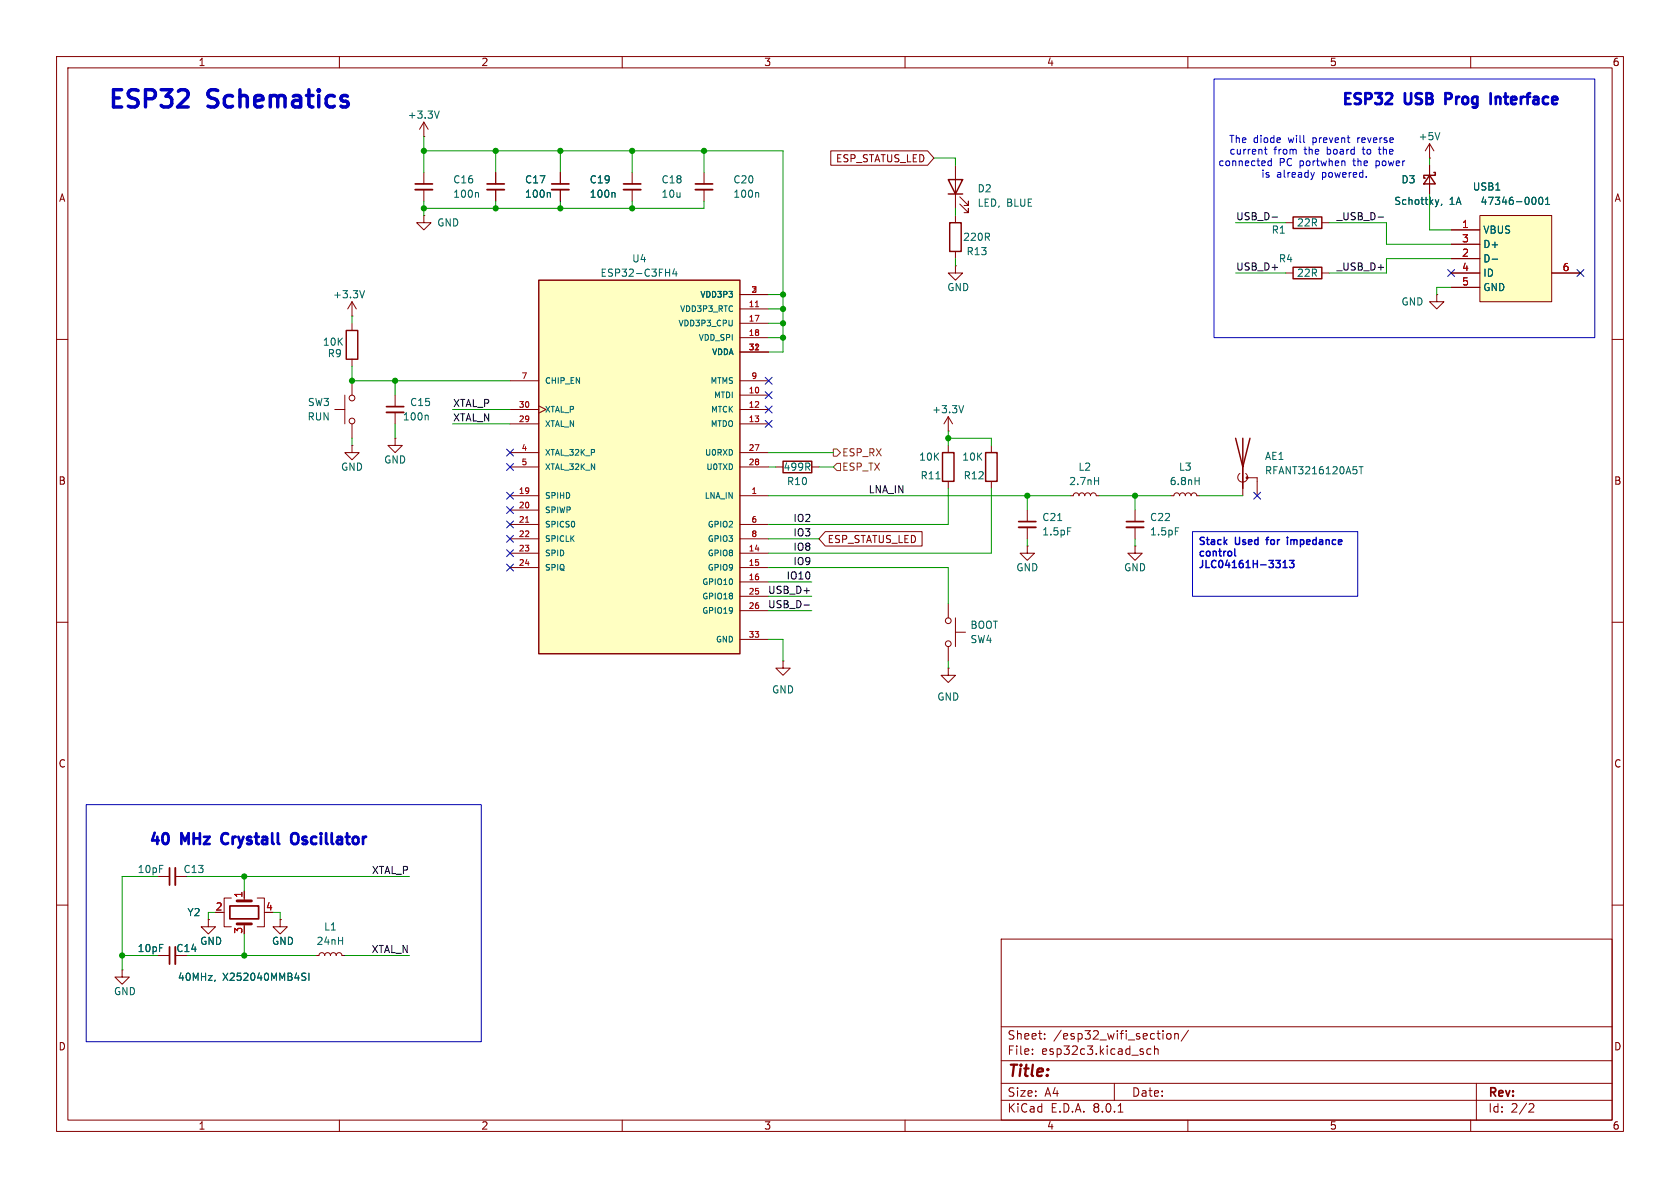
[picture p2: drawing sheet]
<svg xmlns="http://www.w3.org/2000/svg" width="297mm" height="210mm" viewBox="0 0 297 210" stroke-linecap="round" stroke-linejoin="round" font-family="sans-serif">
<g fill="none" stroke="#840000" stroke-width=".18">
<path d="M10 10h277v190h-277zM12 12h273v186h-273zM60 10v2M110 10v2M160 10v2M210 10v2M260 10v2M74.9 24.1h.1M74.9 38.1v1.3h1.3l-1.3 1.2-1.2-1.2h1.2M74.9 38.1h.1M74.9 21.6l-.7 1.3M74.9 21.6v2.5"/>
<path d="M74.9 30.5v2M74.9 33.5v2.1M74.9 21.6l.8 1.3M87.6 30.5v2M87.6 33.5v2.1M99.1 30.5v2M99.1 33.5v2.1M111.8 30.5v2M111.8 33.5v2.1M124.5 30.5v2M124.5 33.5v2.1M168.9 29.2v7.6"/>
<path d="M168.9 38.1v1.3M169.7 36.1l1.5 1.5v-.8v.8h-.8M169.7 34.8l1.5 1.5v-.7v.7h-.8M227.3 39.4h1.3M233.7 39.4h1.2M10 60h2M62.2 55.9h.1M62.2 53.3v2.6M62.2 57.2v1.2M62.2 53.3l-.7 1.3M62.2 53.3l.8 1.3M168.9 47v1.3h1.3l-1.3 1.2-1.3-1.2h1.3"/>
<path d="M168.9 47h.1M168.9 44.5v1.2M227.3 48.3h1.3M233.7 48.3h1.2M285 60h2M59.2 72.4h1.8M61 69.9v5M62.2 78.7v1.3h1.3l-1.3 1.3-1.2-1.3h1.2M62.2 78.7h.1M62.2 63.5v1.3M62.2 67.3v2.6M62.2 74.9v2.6"/>
<path d="M69.8 77.5v1.2h1.3l-1.3 1.3-1.2-1.3h1.2M69.8 77.5h.1M69.8 69.9v2M69.8 72.9v2M181.6 96.5v1.3h1.3l-1.3 1.3-1.3-1.3h1.3M181.6 96.5h.1M181.6 90.2v2M181.6 93.2v2.1M189.2 87.6h.5l.2-.3 .3-.2 .4 .2 .2 .3 .1-.3 .4-.2 .3 .2 .2 .3 .1-.3 .4-.2 .3 .2 .2 .3 .1-.3 .4-.2 .4 .2 .1 .3h.5M200.7 96.5v1.3h1.2l-1.2 1.3-1.3-1.3h1.3M200.7 96.5h.1M200.7 90.2v2"/>
<path d="M200.7 93.2v2.1M207 87.6h.5l.2-.3 .3-.2 .4 .2 .1 .3 .2-.3 .3-.2 .4 .2 .1 .3 .2-.3 .4-.2 .3 .2 .2 .3 .1-.3 .4-.2 .3 .2 .2 .3h.5M10 110h2M285 110h2M10 160h2M40.9 158.8h-1.3v5h1.3M43.2 157.5v1.3M45.5 158.8h1.2v5h-1.2M285 160h2M27.9 168.9h2.1M39.4 161.3h.2M43.2 163.3v.5"/>
<path d="M49.5 162.6v1.2h1.3l-1.3 1.3-1.2-1.3h1.2M49.5 162.6h.1M55.9 168.9h.5l.1-.3 .4-.2 .4 .2 .1 .3 .2-.3 .3-.2 .4 .2 .1 .3 .2-.3 .3-.2 .4 .2 .1 .3 .2-.3 .3-.2 .4 .2 .2 .3h.5M177 166h108v32h-108zM60 198v2M110 198v2M160 198v2M177 194.5h108M177 191.5h108M177 187.5h108M177 181.5h108M182.5 186.3v.1"/>
<path d="M182.5 185.5v.1M184.7 183.6v.1M184.7 182.8v.1M197 191.5v3M197.7 196.6h.8M203.5 185.5l-.5-.1-.3 .3v.4l.2 .2h.6M204.1 185.5l.2-.1 .4 .1v.9M204.1 184.9v1.5M206.3 182.8l.2-.1 .5 .1v.6l-.1 .2-.4 .1-.2-.1zM207.7 182.8l.2-.1 .3 .1 .1 .9M207.7 182.7v1M210 198v2"/>
<path d="M210.1 182.1l-1.3 2M260 198v2M261 191.5v6.5M270.5 195.1l.5 .1 .2 .3-1 1.1h1"/>
<circle cx="62.2" cy="74.4" r=".51"/>
<circle cx="62.2" cy="70.4" r=".51"/>
</g>
<path d="M73.4 33.5h3.1M86.1 33.5h3.1M97.5 33.5h3.1M110.2 33.5h3.1M122.9 33.5h3.1M68.3 72.9h3.1M180.1 93.2h3M199.1 93.2h3.1M31 167.4v3" fill="none" stroke="#840000" stroke-width=".33"/>
<path d="M73.4 32.5h3.1M86.1 32.5h3.1M97.5 32.5h3.1M110.2 32.5h3.1M122.9 32.5h3.1M68.3 71.9h3.1M180.1 92.2h3M199.1 92.2h3.1M30 167.4v3M40.6 160.1h5.1v2.3h-5.1z" fill="none" stroke="#840000" stroke-width=".3"/>
<g fill="none" stroke="#006464" stroke-width=".18">
<path d="M77.7 19.6l-.5 1.3M84.4 34l.2 .2v.7M97.1 34l.2 .2v.7M108.5 34l.2 .2v.7M133.9 34l.2 .2v.7M64.4 51.4l-.4 1.2M75.5 73.4l.2 .2v.6M187 92h.7M188.7 93.3h.6M193.5 85h.7M194.2 84.4v1.3M207.8 93.3h.6"/>
<path d="M211.3 85h.7M212 84.4v1.3M38 173.2l-.1 .3M53.6 172.6l.3 .2 .2 .3-.3 .2h-.3M53.6 172l.5 .1M54.6 172v1.3"/>
</g>
<path d="M167.6 31.8h2.6l-1.3 2.5zM167.6 34.3h2.6M167.9 39.4h2v5.1h-2zM228.6 38.4h5.1v2h-5.1zM61.2 58.4h2v5.1h-2zM228.6 47.2h5.1v2.1h-5.1z" fill="none" stroke="#840000" stroke-width=".25"/>
<path d="M41.9 159.3h2.5M41.9 163.3h2.5" fill="none" stroke="#840000" stroke-width=".51"/>
<path d="M95.2 49.5h35.6v66.1h-35.6z" fill="#ffffc2"/>
<path d="M95.2 49.5h35.6v66.1h-35.6zM138.4 81.5h5.1v2.1h-5.1zM166.6 80h2.1v5.1h-2.1zM174.2 80h2.1v5.1h-2.1z" fill="none" stroke="#840000" stroke-width=".25"/>
<g fill="none" stroke="#840000" stroke-width=".18">
<path d="M130.8 54.6h5.1M130.8 57.2h5.1M130.8 59.7h5.1M130.8 52.1h5.1M254 52.1v1.2h-1.3l1.3 1.3 1.3-1.3h-1.3M254 52.1h.1M90.2 72.4h5M90.2 74.9h5M90.2 67.3h5M95.2 71.8l1.3 .6-1.3 .6M130.8 69.9h5.1M130.8 72.4h5.1"/>
<path d="M130.8 74.9h5.1M130.8 62.2h5.1M130.8 67.3h5.1M167.6 76.2h.1M167.6 73.7v2.5M167.6 78.7v1.3M167.6 73.7l-.7 1.2M167.6 73.7l.8 1.2M175.3 78.7v1.3M90.2 87.6h5M90.2 97.8h5M90.2 90.2h5"/>
<path d="M90.2 92.7h5M90.2 95.3h5M90.2 80h5M90.2 82.6h5M130.8 87.6h5.1M130.8 97.8h5.1M130.8 92.7h5.1M130.8 95.3h5.1M130.8 80h5.1M130.8 82.6h5.1M137.2 82.6h1.2M143.5 82.6h1.3"/>
<path d="M167.6 85.1v1.3M175.3 85.1v1.3M90.2 100.3h5M130.8 100.3h5.1M130.8 102.9h5.1M130.8 105.4h5.1M130.8 108h5.1M130.8 113h5.1M138.4 116.8v1.3h1.3l-1.3 1.3-1.2-1.3h1.2M138.4 116.8h.1M167.6 118.1v1.3h1.3l-1.3 1.3-1.2-1.3h1.2M167.6 118.1h.1"/>
<path d="M167.6 106.7v2.5M167.6 114.3v2.5M168.9 111.8h1.8M168.9 109.2v5.1M27.9 154.9h2.1M31 154.9h2M21.6 171.5v1.2h1.3l-1.3 1.3-1.3-1.3h1.3M21.6 171.5h.1M36.8 162.6v1.2h1.3l-1.3 1.3-1.2-1.3h1.2M36.8 162.6h.1"/>
<circle cx="167.6" cy="109.7" r=".51"/>
<circle cx="167.6" cy="113.8" r=".51"/>
</g>
<path d="M133.5 54.2h.6M92.9 92.3h.6" fill="none" stroke="#a90000" stroke-width=".18"/>
<path d="M117.7 48.2h.7M118.4 47.6v1.2M119.2 47.5l-.3 .9h.8M119.5 48v.8M170.4 71.7l-.5 1.3M165.5 84.7h.7" fill="none" stroke="#006464" stroke-width=".18"/>
<path d="M31 153.4v3.1" fill="none" stroke="#840000" stroke-width=".33"/>
<path d="M30 153.4v3.1" fill="none" stroke="#840000" stroke-width=".3"/>
<path d="M261.6 38.1h12.7v15.2h-12.7z" fill="#ffffc2"/>
<g fill="none" stroke="#840000" stroke-width=".18">
<path d="M87.6 30.5v2M87.6 33.5v2.1M99.1 30.5v2M99.1 33.5v2.1M146.9 26.7h17.1l1.1 1.2-1.1 1.3h-17.1zM252.7 27.9h.1M252.7 25.4l.8 1.3M252.7 25.4v2.5M252.7 29.2v5.1M252.7 25.4l-.7 1.3M261.6 38.1h12.7v15.2h-12.7zM256.5 40.6h5.1"/>
<path d="M256.5 48.3h5.1M256.5 50.8h5.1M256.5 45.7h5.1M256.5 43.2h5.1M274.3 48.3h5.1M145.9 94h17.1v2.5h-17.1l-1.1-1.2zM219.7 82.6v5M220.2 83.7a.85 .85 0 0 1 .1 1.2 .85 .85 0 0 1-1.2 0 .85 .85 0 0 1 .1-1.2M220.5 84.5h1.7v3.1M43.2 157.5v1.3M27.9 168.9h2.1M36.8 162.6h.1"/>
<path d="M49.5 162.6h.1"/>
</g>
<g fill="none" stroke="#006464" stroke-width=".18">
<path d="M97.1 34l.2 .2v.7M108.5 34l.2 .2v.7M254.4 35.3l-.3 .8M254.5 23.4l-.4 1.3M254.9 36.1l-.1 .2M271.2 34.9a.79 .79 0 0 1 0 1.2M272.1 35l.2-.1a.68 .68 0 0 1 .5 .6 .68 .68 0 0 1-.5 .6l-.2-.1-.1-.3zM273.2 36.1h.8M273.2 35.2l.4-.3v1.2M263.8 45.8h1M240.3 82.5h.7M240.6 82.5v1.3"/>
<path d="M38 173.2l-.1 .3M53.6 172.6l.3 .2 .2 .3-.3 .2h-.3M53.6 172l.5 .1M54.6 172v1.3"/>
</g>
<path d="M252.7 31l1 1.5h-2zM253.5 30.5h.2v.5h-2v.5h.3M218.4 77.5l1.3 5.1 1.3-5.1M219.7 77.5v8.9" fill="none" stroke="#840000" stroke-width=".25"/>
<circle cx="220.5" cy="84.5" r=".18" fill="#840000" stroke="#840000" stroke-width=".18"/>
<path d="M147.3 79.4h.7l.6 .6-.6 .6h-.7zM148 81.9h.6v1.3h-.6l-.7-.6z" fill="none" stroke="#725600" stroke-width=".18"/>
<path d="M224.9 38.4h1M243.6 38.4h1M142.1 107h1" fill="none" stroke="#0f0f0f" stroke-width=".18"/>
<path d="M245.9 16.6a.52 .52 0 0 1 .1 .7l-1.1 1.1h1.2M255.5 17.5h.8M256.3 16.5h-.8v1.9M263.5 16.5v1.9M264.4 17.1v1.3M265 17.1l-.6 .2M39.8 147.3a1.03 1.03 0 0 0-.7 .9 1.03 1.03 0 0 0 .7 1M51.6 147.6a.64 .64 0 0 1 .7-.3 .64 .64 0 0 1 .5 .6v.7a.64 .64 0 0 1-.7 .6 .64 .64 0 0 1-.6-.6z" fill="none" stroke="#0000c2" stroke-width=".48"/>
<path d="M214.6 14h67.3v45.7h-67.3zM223.5 26.4h.5M223.7 26v1.1l.3 .1M224.8 28v1.3M224.8 28.5l-.4-.1-.2 .3 .1 .5h.5M232.3 30.5l-.3 .8M237.6 28.4l.2 .2v.7M241.5 31.2v.1M243.7 26.4h.4M243.8 26l.1 1.2M210.8 94h29.2v11.4h-29.2zM15.2 142.2h69.9v42h-69.9z" fill="none" stroke="#0000c2" stroke-width=".18"/>
<path d="M31.4 18.9h1.9M33.1 16.2l.2 .2-.2 .8" fill="none" stroke="#0000c2" stroke-width=".61"/>
<g fill="none" stroke="#0000c2" stroke-width=".25">
<path d="M212.6 99.1v.9M212.9 95h-.5l-.2 .1M213.2 99.1v1.2M213.5 95v1.1M215.6 97v1.1M216.4 95v1.2M217 99l-.3 .9M218.2 99.1v1.2M218.3 97v1.1l.2 .2M218.4 95v1M219.1 95v1M219.7 99.1l-.4 .1"/>
<path d="M220.5 99.3l.1-.2v1.2M221.6 99.1v1.2M222.3 99.1v1.2M222.4 95v1.2M223.8 95.4h.5M224.3 95l-.3 .2M224.3 99.1h.8l-.4 .5M225.5 99.1h.8l-.4 .5M226.8 99.4l.4-.3v1.2M227.6 95v.1M227.6 95.4v.8M228 99.1h.8l-.5 .5 .4 .1v.5l-.2 .1-.5-.1"/>
<path d="M232.7 95v1.2M226.8 100.3h.7"/>
</g>
<g fill="none" stroke="#009600" stroke-width=".18">
<path d="M74.9 26.7h63.5v35.5h-2.5M74.9 24.1v6.4M74.9 35.6v2.5M87.6 26.7v3.8M87.6 35.6v1.2M99.1 26.7v3.8M99.1 35.6v1.2M111.8 26.7v3.8M111.8 35.6v1.2M124.5 35.6v1.2h-49.6M124.5 26.7v3.8M165.1 27.9h3.8v1.3"/>
<path d="M168.9 36.8v1.3M218.4 39.4h8.9M234.9 39.4h10.2v3.8h11.4M252.7 27.9v1.3M252.7 34.3v6.3h3.8M62.2 55.9v1.3M135.9 59.7h2.5M135.9 54.6h2.5M135.9 57.2h2.5M135.9 52.1h2.5M168.9 45.7v1.3M218.4 48.3h8.9"/>
<path d="M256.5 50.8h-2.5v1.3M256.5 45.7h-11.4v2.6h-10.2M62.2 64.8v2.5h28M62.2 77.5v1.2M69.8 67.3v2.6M69.8 74.9v2.6M80 74.9h10.2M80 72.4h10.2M167.6 76.2v2.5M167.6 77.5h7.7v1.2M135.9 87.6h53.3M135.9 80h11.4"/>
<path d="M135.9 82.6h1.3M135.9 95.3h8.9M144.8 82.6h2.5M167.6 86.4v6.3h-31.7M175.3 86.4v11.4h-39.4M181.6 87.6v2.6M181.6 95.3v1.2M194.3 87.6h12.7M200.7 87.6v2.6M200.7 95.3v1.2M212.1 87.6h7.6M135.9 113h2.5v3.8"/>
<path d="M135.9 100.3h31.7v6.4M135.9 105.4h7.6M135.9 108h7.6M135.9 102.9h7.6M167.6 116.8v1.3M27.9 154.9h-6.3v16.6M33 154.9h39.4M43.2 154.9v2.6M21.6 168.9h6.3M33 168.9h22.9M38.1 161.3h-1.3v1.3M43.2 165.1v3.8"/>
<path d="M48.3 161.3h1.2v1.3M61 168.9h11.4"/>
</g>
<g fill="none" stroke="#000084" stroke-width=".18">
<path d="M255.9 47.7l1.2 1.2M257.1 47.7l-1.2 1.2M278.8 47.7l1.2 1.2M280 47.7l-1.2 1.2M89.6 79.4l1.2 1.2M90.8 79.4l-1.2 1.2M135.3 71.8l1.2 1.2M135.3 69.2l1.2 1.3M135.3 74.3l1.2 1.2M135.3 66.7l1.2 1.2M136.5 71.8l-1.2 1.2M136.5 69.2l-1.2 1.3"/>
<path d="M136.5 74.3l-1.2 1.2M136.5 66.7l-1.2 1.2M89.6 92.1l1.2 1.2M89.6 99.7l1.2 1.2M89.6 97.2l1.2 1.2M89.6 89.6l1.2 1.2M89.6 87l1.2 1.2M89.6 94.6l1.2 1.3M89.6 81.9l1.2 1.3M90.8 92.1l-1.2 1.2M90.8 99.7l-1.2 1.2M90.8 97.2l-1.2 1.2"/>
<path d="M90.8 89.6l-1.2 1.2M90.8 87l-1.2 1.2M90.8 94.6l-1.2 1.3M90.8 81.9l-1.2 1.3M221.6 87l1.3 1.2M222.9 87l-1.3 1.2"/>
</g>
<g fill="#009600" stroke="#009600" stroke-width=".18">
<circle cx="99.1" cy="26.7" r=".46"/>
<circle cx="87.6" cy="36.8" r=".46"/>
<circle cx="74.9" cy="26.7" r=".46"/>
<circle cx="87.6" cy="26.7" r=".46"/>
<circle cx="99.1" cy="36.8" r=".46"/>
<circle cx="74.9" cy="36.8" r=".46"/>
<circle cx="69.8" cy="67.3" r=".46"/>
<circle cx="62.2" cy="67.3" r=".46"/>
<circle cx="111.8" cy="26.7" r=".46"/>
<circle cx="111.8" cy="36.8" r=".46"/>
<circle cx="124.5" cy="26.7" r=".46"/>
<circle cx="167.6" cy="77.5" r=".46"/>
<circle cx="138.4" cy="59.7" r=".46"/>
<circle cx="138.4" cy="57.2" r=".46"/>
<circle cx="138.4" cy="54.6" r=".46"/>
<circle cx="138.4" cy="52.1" r=".46"/>
<circle cx="181.6" cy="87.6" r=".46"/>
<circle cx="200.7" cy="87.6" r=".46"/>
<circle cx="43.2" cy="154.9" r=".46"/>
<circle cx="21.6" cy="168.9" r=".46"/>
<circle cx="43.2" cy="168.9" r=".46"/>
</g>
<g font-size="4.2" fill="#0000c2">
<text x="18.7" y="20">ESP32</text>
<text x="36.8" y="20">Schematics</text>
</g>
<text font-size="2.8" fill="#840000" x="178" y="190.9">Title:</text>
<g font-size="2.7" fill="#0000c2">
<text x="236.9" y="19.2">ESP32</text>
<text x="248.4" y="19.2">USB</text>
<text x="256.7" y="19.2">Prog</text>
<text x="265.7" y="19.2">Interface</text>
<text x="26" y="150">40</text>
<text x="32.1" y="150">MHz</text>
<text x="40.4" y="150">Crystall</text>
<text x="53.7" y="150">Oscillator</text>
</g>
<g font-size="2.1" fill="#840000">
<text x="178" y="184">Sheet:</text>
<text x="186.2" y="184">/esp32_wifi_section/</text>
<text x="178" y="186.7">File:</text>
<text x="184.1" y="186.7">esp32c3.kicad_sch</text>
<text x="178" y="196.9">KiCad</text>
<text x="178" y="194.1">Size:</text>
<text x="184.7" y="194.1">A4</text>
<text x="185.7" y="196.9">E.D.A.</text>
<text x="193.3" y="196.9">8.0.1</text>
<text x="200" y="194.1">Date:</text>
<text x="263" y="194.3">Rev:</text>
<text x="263" y="196.9">Id:</text>
<text x="267.1" y="196.9">2/2</text>
</g>
<g font-size="1.8" fill="#840000">
<text x="35" y="11.9">1</text>
<text x="85" y="11.9">2</text>
<text x="135" y="11.9">3</text>
<text x="185" y="11.9">4</text>
<text x="235" y="11.9">5</text>
<text x="285" y="11.9">6</text>
<text x="147.7" y="28.9">ESP_STATUS_LED</text>
<text x="10.3" y="35.9">A</text>
<text x="285.3" y="35.9">A</text>
<text x="10.3" y="85.9">B</text>
<text x="285.3" y="85.9">B</text>
<text x="146.2" y="96.2">ESP_STATUS_LED</text>
<text x="10.3" y="135.9">C</text>
<text x="285.3" y="135.9">C</text>
<text x="31.1" y="168.5">C14</text>
<text x="10.3" y="185.9">D</text>
<text x="285.3" y="185.9">D</text>
<text x="35" y="199.9">1</text>
<text x="85" y="199.9">2</text>
<text x="135" y="199.9">3</text>
<text x="185" y="199.9">4</text>
<text x="235" y="199.9">5</text>
<text x="285" y="199.9">6</text>
</g>
<g font-size="1.8" fill="#006464">
<text x="72" y="21.2">+3.3V</text>
<text x="250.7" y="25">+5V</text>
<text x="80" y="35.2">100n</text>
<text x="80" y="32.6">C16</text>
<text x="92.7" y="35.2">100n</text>
<text x="92.7" y="32.6">C17</text>
<text x="104.1" y="35.2">100n</text>
<text x="104.1" y="32.6">C19</text>
<text x="116.8" y="32.6">C18</text>
<text x="116.8" y="35.2">10u</text>
<text x="129.5" y="35.2">100n</text>
<text x="129.5" y="32.6">C20</text>
<text x="172.7" y="34.2">D2</text>
<text x="247.7" y="32.6">D3</text>
<text x="260.3" y="33.9">USB1</text>
<text x="77.2" y="40.2">GND</text>
<text x="172.7" y="36.7">LED,</text>
<text x="178" y="36.7">BLUE</text>
<text x="224.7" y="41.5">R1</text>
<text x="229.2" y="40.2">22R</text>
<text x="246.4" y="36.4">Schottky,</text>
<text x="256.2" y="36.4">1A</text>
<text x="261.6" y="36.4">47346-0001</text>
<text x="262.1" y="41.5">VBUS</text>
<text x="111.7" y="46.6">U4</text>
<text x="170.2" y="42.8">220R</text>
<text x="170.8" y="45.3">R13</text>
<text x="226" y="46.6">R4</text>
<text x="262.1" y="46.6">D-</text>
<text x="262.1" y="44">D+</text>
<text x="58.8" y="52.9">+3.3V</text>
<text x="106.1" y="49.1">ESP32-C3FH4</text>
<text x="167.4" y="51.7">GND</text>
<text x="229.2" y="49.1">22R</text>
<text x="262.1" y="49.1">ID</text>
<text x="262.1" y="51.7">GND</text>
<text x="247.7" y="54.2">GND</text>
<text x="57" y="61.3">10K</text>
<text x="57.8" y="63.3">R9</text>
<text x="54.3" y="72">SW3</text>
<text x="72.4" y="72">C15</text>
<text x="54.3" y="74.5">RUN</text>
<text x="71.1" y="74.5">100n</text>
<text x="164.7" y="73.3">+3.3V</text>
<text x="60.2" y="83.4">GND</text>
<text x="67.8" y="82.1">GND</text>
<text x="138.4" y="83.4">499R</text>
<text x="162.4" y="81.6">10K</text>
<text x="170" y="81.6">10K</text>
<text x="190.5" y="83.4">L2</text>
<text x="208.3" y="83.4">L3</text>
<text x="223.5" y="81.5">AE1</text>
<text x="139" y="86">R10</text>
<text x="162.6" y="84.9">R11</text>
<text x="170.3" y="84.9">R12</text>
<text x="188.9" y="86">2.7nH</text>
<text x="206.7" y="86">6.8nH</text>
<text x="223.5" y="84">RFANT3216120A5T</text>
<text x="184.2" y="92.3">C21</text>
<text x="184.2" y="94.8">1.5pF</text>
<text x="203.2" y="92.3">C22</text>
<text x="203.2" y="94.8">1.5pF</text>
<text x="179.6" y="101.2">GND</text>
<text x="198.6" y="101.2">GND</text>
<text x="171.5" y="113.9">SW4</text>
<text x="171.5" y="111.4">BOOT</text>
<text x="136.4" y="122.8">GND</text>
<text x="165.6" y="124.1">GND</text>
<text x="24.2" y="154.5">10pF</text>
<text x="32.3" y="154.5">C13</text>
<text x="33" y="162.2">Y2</text>
<text x="35.3" y="167.2">GND</text>
<text x="48" y="167.2">GND</text>
<text x="55.9" y="167.2">24nH</text>
<text x="57.2" y="164.7">L1</text>
<text x="24.2" y="168.5">10pF</text>
<text x="31.3" y="173.6">40MHz,</text>
<text x="39.4" y="173.6">X252040MMB4SI</text>
<text x="20" y="176.1">GND</text>
</g>
<g font-size="1.8" fill="#0000c2">
<text x="215.3" y="29.6">connected</text>
<text x="217.2" y="25.5">The</text>
<text x="217.3" y="27.5">current</text>
<text x="221.6" y="25.5">diode</text>
<text x="225.2" y="27.5">from</text>
<text x="226.1" y="29.6">PC</text>
<text x="227.9" y="25.5">will</text>
<text x="229.8" y="29.6">portwhen</text>
<text x="230.7" y="27.5">the</text>
<text x="232.3" y="25.5">prevent</text>
<text x="234.9" y="27.5">board</text>
<text x="239.5" y="29.6">the</text>
<text x="240.4" y="25.5">reverse</text>
<text x="241.4" y="27.5">to</text>
<text x="243.7" y="29.6">power</text>
<text x="244.5" y="27.5">the</text>
<text x="222.9" y="31.6">is</text>
<text x="225.7" y="31.6">already</text>
<text x="233.8" y="31.6">powered.</text>
<text x="211.8" y="97">Stack</text>
<text x="211.8" y="99">control</text>
<text x="211.8" y="101.1">JLC04161H-3313</text>
<text x="218.4" y="97">Used</text>
<text x="224.5" y="97">for</text>
<text x="228.7" y="97">impedance</text>
</g>
<g font-size="1.8" fill="#0f0f0f">
<text x="218.4" y="39">USB_D-</text>
<text x="236.2" y="39">_USB_D-</text>
<text x="218.4" y="47.9">USB_D+</text>
<text x="236.2" y="47.9">_USB_D+</text>
<text x="80" y="74.6">XTAL_N</text>
<text x="80" y="72">XTAL_P</text>
<text x="153.5" y="87.3">LNA_IN</text>
<text x="140.2" y="92.4">IO2</text>
<text x="140.2" y="94.9">IO3</text>
<text x="140.2" y="100">IO9</text>
<text x="140.2" y="97.4">IO8</text>
<text x="135.7" y="107.6">USB_D-</text>
<text x="135.7" y="105.1">USB_D+</text>
<text x="139" y="102.5">IO10</text>
<text x="65.7" y="154.6">XTAL_P</text>
<text x="65.6" y="168.6">XTAL_N</text>
</g>
<g font-size="1.8" fill="#a90000">
<text x="258.4" y="40.4">1</text>
<text x="258.4" y="45.5">2</text>
<text x="258.4" y="42.9">3</text>
<text x="258.4" y="48">4</text>
<text x="258.4" y="50.5">5</text>
<text x="276.2" y="48">6</text>
<text x="38" y="161">2</text>
<text x="42.9" y="158.8" transform="rotate(-90 42.9 158.8)">1</text>
<text x="46.9" y="161">4</text>
<text x="42.9" y="165.2" transform="rotate(-90 42.9 165.2)">3</text>
</g>
<g font-size="1.8" fill="#725600">
<text x="148.8" y="83.4">ESP_TX</text>
<text x="148.8" y="80.9">ESP_RX</text>
</g>
<g font-size="1.4" fill="#006464">
<text x="123.7" y="52.8">VDD3P3</text>
<text x="119.8" y="57.9">VDD3P3_CPU</text>
<text x="120.1" y="55.3">VDD3P3_RTC</text>
<text x="123.4" y="60.4">VDD_SPI</text>
<text x="125.8" y="63">VDDA</text>
<text x="96.3" y="68">CHIP_EN</text>
<text x="125.5" y="68">MTMS</text>
<text x="126.1" y="70.6">MTDI</text>
<text x="96.3" y="75.7">XTAL_N</text>
<text x="96.3" y="73.1">XTAL_P</text>
<text x="125.5" y="75.7">MTDO</text>
<text x="125.6" y="73.1">MTCK</text>
<text x="96.3" y="80.7">XTAL_32K_P</text>
<text x="96.3" y="83.3">XTAL_32K_N</text>
<text x="124.5" y="80.7">U0RXD</text>
<text x="124.8" y="83.3">U0TXD</text>
<text x="96.3" y="88.4">SPIHD</text>
<text x="124.5" y="88.4">LNA_IN</text>
<text x="96.3" y="90.9">SPIWP</text>
<text x="96.3" y="93.4">SPICS0</text>
<text x="96.3" y="96">SPICLK</text>
<text x="125" y="93.4">GPIO2</text>
<text x="125" y="96">GPIO3</text>
<text x="96.3" y="98.5">SPID</text>
<text x="96.3" y="101.1">SPIQ</text>
<text x="125" y="98.5">GPIO8</text>
<text x="125" y="101.1">GPIO9</text>
<text x="124" y="103.6">GPIO10</text>
<text x="124" y="106.1">GPIO18</text>
<text x="124" y="108.7">GPIO19</text>
<text x="126.4" y="113.8">GND</text>
</g>
<g font-size="1.4" fill="#a90000">
<text x="132.7" y="51.8">2</text>
<text x="132.3" y="54.4">11</text>
<text x="132.3" y="56.9">17</text>
<text x="132.3" y="59.4">18</text>
<text x="132.3" y="62">31</text>
<text x="133" y="62">2</text>
<text x="92.1" y="67.1">7</text>
<text x="132.3" y="69.6">10</text>
<text x="132.7" y="67.1">9</text>
<text x="91.6" y="74.7">29</text>
<text x="91.6" y="72.1">30</text>
<text x="132.3" y="72.1">12</text>
<text x="132.3" y="74.7">13</text>
<text x="92.1" y="79.8">4</text>
<text x="92.1" y="82.3">5</text>
<text x="132.3" y="79.8">27</text>
<text x="132.3" y="82.3">28</text>
<text x="91.6" y="87.4">19</text>
<text x="91.6" y="89.9">20</text>
<text x="132.7" y="87.4">1</text>
<text x="91.6" y="92.5">21</text>
<text x="91.6" y="95">22</text>
<text x="132.7" y="92.5">6</text>
<text x="132.7" y="95">8</text>
<text x="91.6" y="97.5">23</text>
<text x="91.6" y="100.1">24</text>
<text x="132.3" y="97.5">14</text>
<text x="132.3" y="100.1">15</text>
<text x="132.3" y="102.6">16</text>
<text x="132.3" y="105.2">25</text>
<text x="132.3" y="107.7">26</text>
<text x="132.3" y="112.8">33</text>
</g>
</svg>
